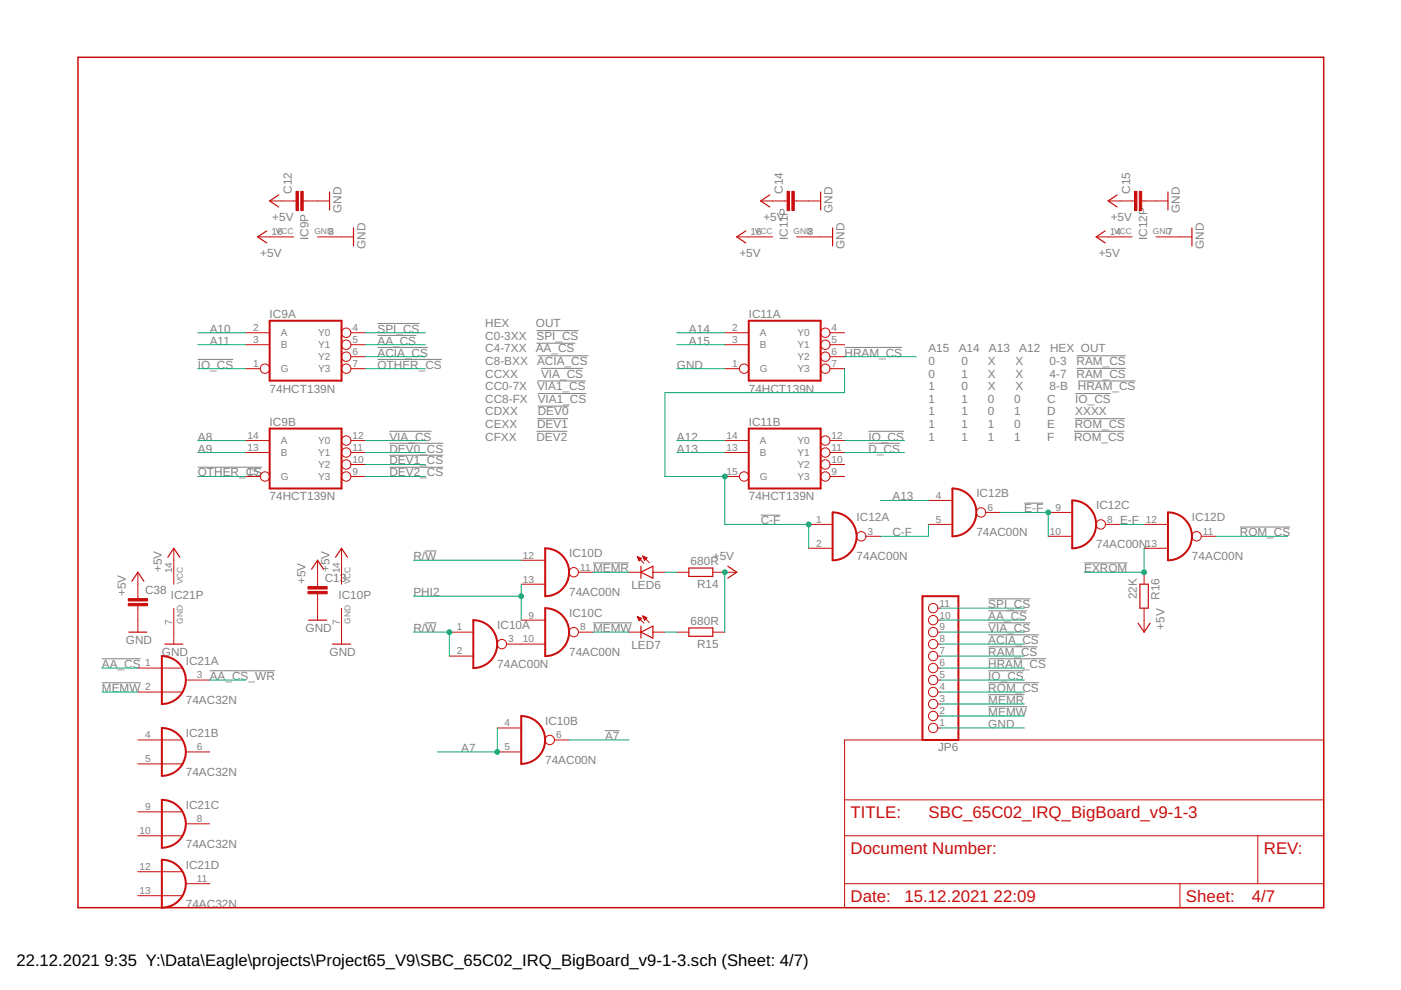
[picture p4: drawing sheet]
<svg xmlns="http://www.w3.org/2000/svg" width="297mm" height="210mm" viewBox="0 0 297 210" stroke-linecap="round" stroke-linejoin="round" font-family="sans-serif">
<g fill="none" stroke="#808080" stroke-width=".21">
<path d="M41.9 76.2h7.5M80 73.7h10.7M80 76.2h13.7M80 71.1h8.2M80 68.6h8.9M113.7 70.1h9M113.7 72.8h8.3M114 75.4h10.7M114.7 78.1h8.9M179.1 73.7h12.2M228.3 75.4h10.4M228.3 78.1h10.4"/>
<path d="M41.9 99.1h13.7M82.6 91.4h8.9M82.6 99.1h11.4M82.6 94h11.4M82.6 96.5h11.4M113.7 91.4h6.6M113.9 80.8h10.3M113.9 88.8h6.5M114 83.4h10.3M114 86.1h6.6M184.1 91.4h7.6M184.1 94h6.7"/>
<path d="M227.7 91.4h10.7M227.9 88.8h10.6M228 83.4h7.5M228.5 80.8h12.2M90.1 116.8h2.5M125.7 119.4h7.6M161.3 109.2h4.1M217.2 106.7h4M229.9 119.4h9.1M262.9 111.7h10.7M21.6 139.7h8.2M90.1 132.1h2.5"/>
<path d="M125.7 132.1h8.3M209.5 132.1h9M209.5 134.6h10.8M209.5 137.1h10.5M209.5 139.7h12.3M209.5 129.5h8.3M209.5 127h9M21.6 144.8h8.2M44.5 142.2h13.8M128.3 154.9h3M209.5 144.8h10.7M209.5 147.3h7.7"/>
<path d="M209.5 142.2h7.6M209.5 149.8h8.3"/>
</g>
<g fill="none" stroke="#c90d0c" stroke-width=".42">
<path d="M57.2 68h15.2v12.7h-15.2zM158.7 68h15.3v12.7h-15.3zM57.2 90.9h15.2v12.7h-15.2zM158.7 90.9h15.3v12.7h-15.3zM115.6 116.2a5.1 5.1 0 0 1 5.1 5.1 5.1 5.1 0 0 1-5.1 5.1zM176.5 108.6a5.1 5.1 0 0 1 5.1 5.1 5.1 5.1 0 0 1-5.1 5.1zM201.9 103.6a5.1 5.1 0 0 1 5.1 5 5.1 5.1 0 0 1-5.1 5.1zM227.3 106.1a5.1 5.1 0 0 1 5.1 5.1 5.1 5.1 0 0 1-5.1 5zM247.6 108.6a5.1 5.1 0 0 1 5.1 5.1 5.1 5.1 0 0 1-5.1 5.1zM34.3 139.1a5.1 5.1 0 0 1 5.1 5.1 5.1 5.1 0 0 1-5.1 5.1zM100.4 131.5a5.1 5.1 0 0 1 5 5.1 5.1 5.1 0 0 1-5 5zM115.6 128.9a5.1 5.1 0 0 1 5.1 5.1 5.1 5.1 0 0 1-5.1 5.1z"/>
<path d="M195.6 126.4h7.6v30.5h-7.6zM34.3 154.3a5.1 5.1 0 0 1 5.1 5.1 5.1 5.1 0 0 1-5.1 5.1zM110.5 151.8a5.1 5.1 0 0 1 5.1 5.1 5.1 5.1 0 0 1-5.1 5.1zM34.3 169.6a5.1 5.1 0 0 1 5.1 5.1 5.1 5.1 0 0 1-5.1 5zM34.3 182.3a5.1 5.1 0 0 1 5.1 5.1 5.1 5.1 0 0 1-5.1 5z"/>
</g>
<g fill="none" stroke="#c90d0c" stroke-width=".21">
<path d="M54.6 50.2h7.7M57.2 42.6h5.6M64.3 42.6h5.6M67.3 50.2h7.7M156.2 50.2h7.6M161.3 42.6h5.6M168.4 42.6h5.6M168.9 50.2h7.6M232.4 50.2h7.6M234.9 42.6h5.6M242.1 42.6h5.5M245.1 50.2h7.6"/>
<path d="M52.1 78.2h3.1M52.1 70.5h5.1M52.1 73.1h5.1M74.4 78.2h3.1M74.4 70.5h3.1M74.4 73.1h3.1M74.4 75.6h3.1M153.7 78.2h3.1M153.7 70.5h5M153.7 73.1h5M176 78.2h3.1M176 70.5h3.1"/>
<path d="M176 73.1h3.1M176 75.6h3.1M52.1 93.4h5.1M52.1 95.9h5.1M74.4 93.4h3.1M74.4 95.9h3.1M74.4 98.5h3.1M153.7 93.4h5M153.7 95.9h5M176 93.4h3.1M176 95.9h3.1M176 98.5h3.1"/>
<path d="M36.9 116.2v7.7M52.1 101h3.1M67.3 118.8v5.6M72.4 116.2v7.7M74.4 101h3.1M110.5 118.8h5.1M135.1 118l1.4 1.4M135.1 118l.9 .4M135.1 118l.4 .9M135.2 118.2h.2M135.2 118.3h.5M135.3 118.4h.7"/>
<path d="M135.3 118.5h.6M135.4 118.6h.4M135.4 118.8h.3M135.5 118.9h.1M136 118.4l-.5 .5M136.3 117.9l1.4 1.4M136.3 117.9l.9 .4M136.3 117.9l.4 .9M136.3 117.9h.1M136.3 118h.3M136.4 118.2h.5M136.4 118.3h.8"/>
<path d="M136.5 118.4h.6M136.5 118.5h.4M136.6 118.6h.2M136.7 118.8h.1M137.2 118.3l-.5 .5M153.7 101h3.1M171.4 111.2h5.1M171.4 116.2h5.1M176 101h3.1M183.6 113.7h3.1M196.8 106.1h5.1M196.8 111.2h5.1"/>
<path d="M209 108.6h3.1M222.2 108.6h5.1M222.2 113.7h5.1M234.4 111.2h3.1M242.6 111.2h5M242.6 116.2h5M254.7 113.7h3.1M29.2 121.3v5.6M29.2 128.4v5.6M36.9 128.9v7.7M67.3 125.9v5.6M72.4 128.9v7.7"/>
<path d="M95.3 134h5.1M95.3 139.1h5.1M107.4 136.6h8.2M110.5 131.5h5.1M110.5 123.9h5.1M122.6 134h3.1M122.6 121.3h3.1M133.3 134h2.6M133.3 121.3h2.6M135.1 130.7l1.4 1.4M135.1 130.7l.9 .4-.5 .5zM135.2 130.8h.2"/>
<path d="M135.2 131h.4M135.3 131.1h.6M135.3 131.2h.7M135.4 131.3h.4M135.4 131.4h.3M135.5 131.6h.1M136.3 130.6l1.4 1.4M136.3 130.6l.9 .4-.5 .5zM136.3 130.7h.2M136.4 130.8h.4M136.4 131h.7M136.5 131.1h.6"/>
<path d="M136.5 131.2h.5M136.6 131.3h.2M136.6 131.4h.1M138.4 134h2.6M138.4 121.3h2.6M143.5 134h2.5M143.5 121.3h2.5M151.1 134h2.6M151.1 121.3h5.1M198.8 134h.6M198.8 139.1h.6M198.8 136.6h.6"/>
<path d="M198.8 131.5h.6M198.8 128.9h.6M242.6 121.3v2.6M242.6 128.9v5.1M29.2 156.9h9.4M29.2 146.7h9.4M29.2 141.6h9.4M39.4 144.2h5.1M39.4 159.4h5.1M105.4 154.3h5.1M105.4 159.4h5.1M117.6 156.9h3.1"/>
<path d="M179.1 156.9h101.5v35.5h-101.5zM198.8 154.3h.6M198.8 151.8h.6M198.8 149.3h.6M198.8 146.7h.6M198.8 144.2h.6M198.8 141.6h.6M29.2 177.2h9.4M29.2 162h9.4M29.2 172.1h9.4M39.4 174.7h5.1M179.1 177.2h101.5"/>
<path d="M179.1 169.6h101.5M266.7 177.2v10.2M29.2 184.8h9.4M29.2 189.9h9.4M39.4 187.4h5.1M179.1 187.4h101.5M250.2 187.4v5"/>
<circle cx="56.2" cy="78.2" r=".99"/>
<circle cx="73.4" cy="73.1" r=".99"/>
<circle cx="73.4" cy="75.6" r=".99"/>
<circle cx="73.4" cy="70.5" r=".99"/>
<circle cx="73.4" cy="78.2" r=".99"/>
<circle cx="157.8" cy="78.2" r=".99"/>
<circle cx="175" cy="70.5" r=".99"/>
<circle cx="175" cy="73.1" r=".99"/>
<circle cx="175" cy="75.6" r=".99"/>
<circle cx="175" cy="78.2" r=".99"/>
<circle cx="73.4" cy="98.5" r=".99"/>
<circle cx="73.4" cy="93.4" r=".99"/>
<circle cx="73.4" cy="95.9" r=".99"/>
<circle cx="175" cy="98.5" r=".99"/>
<circle cx="175" cy="93.4" r=".99"/>
<circle cx="175" cy="95.9" r=".99"/>
<circle cx="56.2" cy="101" r=".99"/>
<circle cx="73.4" cy="101" r=".99"/>
<circle cx="157.8" cy="101" r=".99"/>
<circle cx="175" cy="101" r=".99"/>
<circle cx="182.6" cy="113.7" r=".99"/>
<circle cx="208" cy="108.6" r=".99"/>
<circle cx="233.4" cy="111.2" r=".99"/>
<circle cx="253.7" cy="113.7" r=".99"/>
<circle cx="106.4" cy="136.6" r=".99"/>
<circle cx="121.6" cy="121.3" r=".99"/>
<circle cx="121.6" cy="134" r=".99"/>
<circle cx="197.8" cy="139.1" r=".99"/>
<circle cx="197.8" cy="128.9" r=".99"/>
<circle cx="197.8" cy="131.5" r=".99"/>
<circle cx="197.8" cy="134" r=".99"/>
<circle cx="197.8" cy="136.6" r=".99"/>
<circle cx="116.6" cy="156.9" r=".99"/>
<circle cx="197.8" cy="154.3" r=".99"/>
<circle cx="197.8" cy="149.3" r=".99"/>
<circle cx="197.8" cy="141.6" r=".99"/>
<circle cx="197.8" cy="151.8" r=".99"/>
<circle cx="197.8" cy="146.7" r=".99"/>
<circle cx="197.8" cy="144.2" r=".99"/>
</g>
<g fill="none" stroke="#c90d0c" stroke-width=".25">
<path d="M56.5 49l-1.9 1.2 1.9 1.3M59.1 41.3l-1.9 1.3 1.9 1.3M69.9 40.7v3.8M75 48.3v3.8M158.1 49l-1.9 1.2 1.9 1.3M163.2 41.3l-1.9 1.3 1.9 1.3M174 40.7v3.8M176.5 48.3v3.8M234.3 49l-1.9 1.2 1.9 1.3M236.9 41.3l-2 1.3 2 1.3M247.6 40.7v3.8M252.7 48.3v3.8"/>
<path d="M35.6 118.2l1.3-2 1.2 2M71.1 118.2l1.3-2 1.3 2M27.3 134h3.8M28 123.2l1.2-1.9 1.3 1.9M34.9 136.6h3.9M65.4 131.5h3.8M66.1 120.7l1.2-1.9 1.3 1.9M70.5 136.6h3.8M135.9 121.3l2.5-1.2v2.5zM135.9 120.1v2.5M135.9 132.8v2.5M135.9 134l2.5-1.2v2.5z"/>
<path d="M146 120.4h5.1v1.8h-5.1zM146 133.1h5.1v1.8h-5.1zM154.3 120.1l1.9 1.2-1.9 1.3M241.3 132.1l1.3 1.9 1.2-1.9M241.7 123.9h1.8v5h-1.8z"/>
</g>
<path d="M16.5 12.1h264.1v180.3h-264.1z" fill="none" stroke="#c90d0c" stroke-width=".32"/>
<g fill="#c90d0c" stroke="#c90d0c" stroke-width=".21">
<path d="M65.3 125.4h4.1v.5h-4.1z"/>
<path d="M65.3 124.4h4.1v.5h-4.1z"/>
<path d="M63.8 40.6h.5v4h-.5z"/>
<path d="M62.8 40.6h.5v4h-.5z"/>
<path d="M167.9 40.6h.5v4h-.5z"/>
<path d="M166.9 40.6h.5v4h-.5z"/>
<path d="M241.6 40.6h.5v4h-.5z"/>
<path d="M240.5 40.6h.5v4h-.5z"/>
<path d="M27.2 127.9h4.1v.5h-4.1z"/>
<path d="M27.2 126.9h4.1v.5h-4.1z"/>
</g>
<g fill="none" stroke="#0dab76" stroke-width=".21">
<path d="M41.9 78.2h10.2M41.9 70.5h10.2M41.9 73.1h10.2M77.5 78.2h12.7M77.5 70.5h12.7M77.5 73.1h12.7M77.5 75.6h12.7M143.5 78.2h10.2M143.5 70.5h10.2M143.5 73.1h10.2M179.1 78.2v5h-38.1v17.8h12.7v10.2h17.7v5M179.1 75.6h15.2"/>
<path d="M41.9 93.4h10.2M41.9 95.9h10.2M77.5 93.4h12.7M77.5 95.9h12.7M77.5 98.5h12.7M143.5 93.4h10.2M143.5 95.9h10.2M179.1 93.4h12.7M179.1 95.9h12.7M41.9 101h10.2M77.5 101h12.7M87.7 118.8h22.8"/>
<path d="M186.7 106.1h10.1M196.8 111.2v2.5h-10.1M212.1 108.6h10.1v5.1M237.5 111.2h5.1M242.6 116.2v5.1h-12.7M257.8 113.7h15.2M87.7 134h7.6v5.1M87.7 126.4h22.8M110.5 123.9v7.6M125.7 134h7.6M125.7 121.3h7.6M141 134h2.5"/>
<path d="M141 121.3h2.5M153.7 121.3v12.7M199.4 134h17.8M199.4 136.6h17.8M199.4 139.1h17.8M199.4 131.5h17.8M199.4 128.9h17.8M21.6 146.7h7.6M21.6 141.6h7.6M44.5 144.2h7.6M105.4 154.3v5.1h-12.7M120.7 156.9h12.6"/>
<path d="M199.4 154.3h17.8M199.4 146.7h17.8M199.4 149.3h17.8M199.4 141.6h17.8M199.4 144.2h17.8M199.4 151.8h17.8"/>
</g>
<g fill="#0dab76" stroke="#0dab76" stroke-width=".21">
<circle cx="153.7" cy="121.3" r=".51"/>
<circle cx="95.3" cy="134" r=".51"/>
<circle cx="110.5" cy="126.4" r=".51"/>
<circle cx="153.7" cy="101" r=".51"/>
<circle cx="171.4" cy="111.2" r=".51"/>
<circle cx="222.2" cy="108.6" r=".51"/>
<circle cx="242.6" cy="121.3" r=".51"/>
<circle cx="105.4" cy="159.4" r=".51"/>
</g>
<g font-size="3.6" fill="#c90d0c">
<text x="180.3" y="173.4">TITLE:</text>
<text x="196.8" y="173.4">SBC_65C02_IRQ_BigBoard_v9-1-3</text>
<text x="180.3" y="181">Document Number:</text>
<text x="268" y="181">REV:</text>
<text x="180.3" y="191.2">Date:</text>
<text x="191.8" y="191.2">15.12.2021</text>
<text x="210.7" y="191.2">22:09</text>
<text x="251.4" y="191.2">Sheet:</text>
<text x="265.4" y="191.2">4/7</text>
</g>
<g font-size="3.5">
<text x="3.5" y="204.7">22.12.2021</text>
<text x="22.2" y="204.7">9:35 Y:\Data\Eagle\projects\Project65_V9\SBC_65C02_IRQ_BigBoard_v9-1-3.sch (Sheet: 4/7)</text>
</g>
<g font-size="2.5" fill="#808080">
<text x="61.9" y="41.1" transform="rotate(-90 61.9 41.1)">C12</text>
<text x="166" y="41.1" transform="rotate(-90 166 41.1)">C14</text>
<text x="239.6" y="41.1" transform="rotate(-90 239.6 41.1)">C15</text>
<text x="57.7" y="46.9">+5V</text>
<text x="72.4" y="45.2" transform="rotate(-90 72.4 45.2)">GND</text>
<text x="161.8" y="46.9">+5V</text>
<text x="176.5" y="45.2" transform="rotate(-90 176.5 45.2)">GND</text>
<text x="235.5" y="46.9">+5V</text>
<text x="250.2" y="45.2" transform="rotate(-90 250.2 45.2)">GND</text>
<text x="65.4" y="50.9" transform="rotate(-90 65.4 50.9)">IC9P</text>
<text x="77.5" y="52.8" transform="rotate(-90 77.5 52.8)">GND</text>
<text x="167" y="50.9" transform="rotate(-90 167 50.9)">IC11P</text>
<text x="179.1" y="52.8" transform="rotate(-90 179.1 52.8)">GND</text>
<text x="243.2" y="50.9" transform="rotate(-90 243.2 50.9)">IC12P</text>
<text x="255.3" y="52.8" transform="rotate(-90 255.3 52.8)">GND</text>
<text x="55.2" y="54.6">+5V</text>
<text x="156.8" y="54.6">+5V</text>
<text x="233" y="54.6">+5V</text>
<text x="44.5" y="70.5">A10</text>
<text x="57.2" y="67.4">IC9A</text>
<text x="80" y="70.5">SPI_CS</text>
<text x="102.9" y="69.4">HEX</text>
<text x="113.6" y="69.4">OUT</text>
<text x="146.1" y="70.5">A14</text>
<text x="158.8" y="67.4">IC11A</text>
<text x="44.5" y="73.1">A11</text>
<text x="80" y="75.6">ACIA_CS</text>
<text x="80" y="73.1">AA_CS</text>
<text x="102.9" y="72.1">C0-3XX</text>
<text x="102.9" y="74.7">C4-7XX</text>
<text x="102.9" y="77.4">C8-BXX</text>
<text x="113.6" y="74.7">AA_CS</text>
<text x="113.7" y="72.1">SPI_CS</text>
<text x="113.9" y="77.4">ACIA_CS</text>
<text x="146.1" y="73.1">A15</text>
<text x="179.1" y="75.6">HRAM_CS</text>
<text x="196.8" y="74.7">A15</text>
<text x="196.8" y="77.4">0</text>
<text x="203.3" y="74.7">A14</text>
<text x="203.8" y="77.4">0</text>
<text x="209.4" y="77.4">X</text>
<text x="209.7" y="74.7">A13</text>
<text x="215.3" y="77.4">X</text>
<text x="216.1" y="74.7">A12</text>
<text x="222.5" y="77.4">0-3</text>
<text x="222.6" y="74.7">HEX OUT</text>
<text x="228.3" y="77.4">RAM_CS</text>
<text x="41.9" y="78.2">IO_CS</text>
<text x="57.2" y="83.2">74HCT139N</text>
<text x="80" y="78.2">OTHER_CS</text>
<text x="102.9" y="80.1">CCXX</text>
<text x="102.9" y="82.7">CC0-7X</text>
<text x="113.9" y="82.7">VIA1_CS</text>
<text x="114.7" y="80.1">VIA_CS</text>
<text x="143.5" y="78.2">GND</text>
<text x="158.8" y="83.2">74HCT139N</text>
<text x="196.8" y="80.1">0</text>
<text x="196.8" y="82.7">1</text>
<text x="203.8" y="80.1">1</text>
<text x="203.8" y="82.7">0</text>
<text x="209.4" y="80.1">X</text>
<text x="209.4" y="82.7">X</text>
<text x="215.3" y="80.1">X</text>
<text x="215.3" y="82.7">X</text>
<text x="222.5" y="80.1">4-7</text>
<text x="222.5" y="82.7">8-B</text>
<text x="228.3" y="80.1">RAM_CS</text>
<text x="228.5" y="82.7">HRAM_CS</text>
<text x="102.9" y="85.4">CC8-FX</text>
<text x="102.9" y="88.1">CDXX</text>
<text x="114" y="85.4">VIA1_CS</text>
<text x="114" y="88.1">DEV0</text>
<text x="196.8" y="85.4">1</text>
<text x="196.8" y="88.1">1</text>
<text x="203.8" y="85.4">1</text>
<text x="203.8" y="88.1">1</text>
<text x="209.4" y="85.4">0</text>
<text x="209.4" y="88.1">0</text>
<text x="215" y="85.4">0</text>
<text x="215" y="88.1">1</text>
<text x="222" y="85.4">C</text>
<text x="222" y="88.1">D</text>
<text x="228" y="85.4">IO_CS</text>
<text x="228" y="88.1">XXXX</text>
<text x="41.9" y="93.4">A8</text>
<text x="41.9" y="95.9">A9</text>
<text x="57.2" y="90.2">IC9B</text>
<text x="82.6" y="93.4">VIA_CS</text>
<text x="82.6" y="95.9">DEV0_CS</text>
<text x="102.9" y="90.7">CEXX</text>
<text x="102.9" y="93.4">CFXX</text>
<text x="113.7" y="93.4">DEV2</text>
<text x="113.9" y="90.7">DEV1</text>
<text x="143.5" y="93.4">A12</text>
<text x="143.5" y="95.9">A13</text>
<text x="158.8" y="90.2">IC11B</text>
<text x="184.1" y="93.4">IO_CS</text>
<text x="184.1" y="95.9">D_CS</text>
<text x="196.8" y="90.7">1</text>
<text x="196.8" y="93.4">1</text>
<text x="203.8" y="90.7">1</text>
<text x="203.8" y="93.4">1</text>
<text x="209.4" y="90.7">1</text>
<text x="209.4" y="93.4">1</text>
<text x="215" y="90.7">0</text>
<text x="215" y="93.4">1</text>
<text x="222" y="90.7">E</text>
<text x="222" y="93.4">F</text>
<text x="227.7" y="93.4">ROM_CS</text>
<text x="227.9" y="90.7">ROM_CS</text>
<text x="41.9" y="101">OTHER_CS</text>
<text x="82.6" y="101">DEV2_CS</text>
<text x="82.6" y="98.5">DEV1_CS</text>
<text x="57.2" y="106.1">74HCT139N</text>
<text x="158.8" y="106.1">74HCT139N</text>
<text x="189.2" y="106.1">A13</text>
<text x="207" y="105.5">IC12B</text>
<text x="161.3" y="111.2">C-F</text>
<text x="181.6" y="110.5">IC12A</text>
<text x="189.2" y="113.7">C-F</text>
<text x="207" y="113.7">74AC00N</text>
<text x="217.2" y="108.6">E-F</text>
<text x="232.4" y="108">IC12C</text>
<text x="237.5" y="111.2">E-F</text>
<text x="252.7" y="110.5">IC12D</text>
<text x="262.9" y="113.7">ROM_CS</text>
<text x="87.6" y="118.8">R/W</text>
<text x="120.7" y="118.2">IC10D</text>
<text x="146.4" y="119.8">680R</text>
<text x="151.1" y="118.8">+5V</text>
<text x="181.6" y="118.8">74AC00N</text>
<text x="232.4" y="116.3">74AC00N</text>
<text x="252.7" y="118.8">74AC00N</text>
<text x="34.3" y="121.3" transform="rotate(-90 34.3 121.3)">+5V</text>
<text x="64.8" y="123.9" transform="rotate(-90 64.8 123.9)">+5V</text>
<text x="68.9" y="123.5">C13</text>
<text x="69.9" y="121.3" transform="rotate(-90 69.9 121.3)">+5V</text>
<text x="125.7" y="121.3">MEMR</text>
<text x="133.9" y="124.9">LED6</text>
<text x="147.8" y="124.6">R14</text>
<text x="229.9" y="121.3">EXROM</text>
<text x="26.7" y="126.4" transform="rotate(-90 26.7 126.4)">+5V</text>
<text x="30.8" y="126">C38</text>
<text x="36.2" y="127">IC21P</text>
<text x="71.8" y="127">IC10P</text>
<text x="87.6" y="126.4">PHI2</text>
<text x="120.7" y="126.4">74AC00N</text>
<text x="120.7" y="130.9">IC10C</text>
<text x="209.5" y="131.5">AA_CS</text>
<text x="209.5" y="129">SPI_CS</text>
<text x="241" y="127.1" transform="rotate(-90 241 127.1)">22K</text>
<text x="245.8" y="127.2" transform="rotate(-90 245.8 127.2)">R16</text>
<text x="26.7" y="136.6">GND</text>
<text x="64.8" y="134">GND</text>
<text x="87.6" y="134">R/W</text>
<text x="105.4" y="133.4">IC10A</text>
<text x="125.7" y="134">MEMW</text>
<text x="133.9" y="137.6">LED7</text>
<text x="146.4" y="132.5">680R</text>
<text x="147.8" y="137.3">R15</text>
<text x="209.5" y="136.6">ACIA_CS</text>
<text x="209.5" y="134">VIA_CS</text>
<text x="246.9" y="133.5" transform="rotate(-90 246.9 133.5)">+5V</text>
<text x="21.6" y="141.7">AA_CS</text>
<text x="34.3" y="139.1">GND</text>
<text x="39.4" y="141">IC21A</text>
<text x="69.9" y="139.1">GND</text>
<text x="105.4" y="141.7">74AC00N</text>
<text x="120.7" y="139.1">74AC00N</text>
<text x="209.5" y="139.1">RAM_CS</text>
<text x="209.5" y="141.7">HRAM_CS</text>
<text x="21.6" y="146.7">MEMW</text>
<text x="39.4" y="149.3">74AC32N</text>
<text x="44.5" y="144.2">AA_CS_WR</text>
<text x="209.5" y="146.7">ROM_CS</text>
<text x="209.5" y="149.3">MEMR</text>
<text x="209.5" y="144.2">IO_CS</text>
<text x="115.6" y="153.7">IC10B</text>
<text x="209.5" y="154.3">GND</text>
<text x="209.5" y="151.8">MEMW</text>
<text x="39.4" y="156.3">IC21B</text>
<text x="97.8" y="159.4">A7</text>
<text x="115.6" y="162">74AC00N</text>
<text x="128.3" y="156.9">A7</text>
<text x="198.9" y="159.3">JP6</text>
<text x="39.4" y="164.5">74AC32N</text>
<text x="39.4" y="171.5">IC21C</text>
<text x="39.4" y="179.7">74AC32N</text>
<text x="39.4" y="184.2">IC21D</text>
<text x="39.4" y="192.4">74AC32N</text>
</g>
<g font-size="2.1" fill="#808080">
<text x="57.5" y="49.9">16</text>
<text x="69.7" y="49.9">8</text>
<text x="159.1" y="49.9">16</text>
<text x="171.2" y="49.9">8</text>
<text x="235.3" y="49.9">14</text>
<text x="247.4" y="49.9">7</text>
<text x="53.7" y="70.2">2</text>
<text x="59.5" y="71.3">A</text>
<text x="67.5" y="71.3">Y0</text>
<text x="74.7" y="70.2">4</text>
<text x="155.2" y="70.2">2</text>
<text x="161.1" y="71.3">A</text>
<text x="169.1" y="71.3">Y0</text>
<text x="176.3" y="70.2">4</text>
<text x="53.7" y="77.8">1</text>
<text x="53.7" y="72.7">3</text>
<text x="59.5" y="73.8">B</text>
<text x="67.5" y="73.9">Y1</text>
<text x="67.5" y="76.4">Y2</text>
<text x="74.7" y="72.7">5</text>
<text x="74.7" y="75.3">6</text>
<text x="74.7" y="77.8">7</text>
<text x="155.2" y="77.8">1</text>
<text x="155.2" y="72.7">3</text>
<text x="161.1" y="73.8">B</text>
<text x="169.1" y="73.9">Y1</text>
<text x="169.1" y="76.4">Y2</text>
<text x="176.3" y="72.7">5</text>
<text x="176.3" y="75.3">6</text>
<text x="176.3" y="77.8">7</text>
<text x="59.5" y="78.9">G</text>
<text x="67.5" y="78.9">Y3</text>
<text x="161.1" y="78.9">G</text>
<text x="169.1" y="78.9">Y3</text>
<text x="52.5" y="93">14</text>
<text x="52.5" y="95.6">13</text>
<text x="59.5" y="94.2">A</text>
<text x="67.5" y="94.2">Y0</text>
<text x="74.7" y="93">12</text>
<text x="74.7" y="95.6">11</text>
<text x="154" y="93">14</text>
<text x="154" y="95.6">13</text>
<text x="161.1" y="94.2">A</text>
<text x="169.1" y="94.2">Y0</text>
<text x="176.3" y="93">12</text>
<text x="176.3" y="95.6">11</text>
<text x="52.5" y="100.7">15</text>
<text x="59.5" y="101.8">G</text>
<text x="59.5" y="96.7">B</text>
<text x="67.5" y="96.7">Y1</text>
<text x="67.5" y="99.2">Y2</text>
<text x="67.5" y="101.8">Y3</text>
<text x="74.7" y="98.1">10</text>
<text x="74.7" y="100.7">9</text>
<text x="154" y="100.7">15</text>
<text x="161.1" y="101.8">G</text>
<text x="161.1" y="96.7">B</text>
<text x="169.1" y="96.7">Y1</text>
<text x="169.1" y="99.2">Y2</text>
<text x="169.1" y="101.8">Y3</text>
<text x="176.3" y="98.1">10</text>
<text x="176.3" y="100.7">9</text>
<text x="198.4" y="105.7">4</text>
<text x="173" y="110.8">1</text>
<text x="183.9" y="113.4">3</text>
<text x="198.4" y="110.8">5</text>
<text x="209.3" y="108.3">6</text>
<text x="222.6" y="113.4">10</text>
<text x="223.8" y="108.3">9</text>
<text x="234.7" y="110.8">8</text>
<text x="242.9" y="110.8">12</text>
<text x="255.1" y="113.4">11</text>
<text x="110.9" y="118.4">12</text>
<text x="173" y="115.9">2</text>
<text x="242.9" y="115.9">13</text>
<text x="36.5" y="121.5" transform="rotate(-90 36.5 121.5)">14</text>
<text x="72.1" y="121.5" transform="rotate(-90 72.1 121.5)">14</text>
<text x="110.9" y="123.5">13</text>
<text x="123" y="121">11</text>
<text x="112.1" y="131.1">9</text>
<text x="199.2" y="131.1">10</text>
<text x="199.2" y="128.6">11</text>
<text x="36.5" y="132.5" transform="rotate(-90 36.5 132.5)">7</text>
<text x="72.1" y="132.5" transform="rotate(-90 72.1 132.5)">7</text>
<text x="96.8" y="133.7">1</text>
<text x="107.8" y="136.2">3</text>
<text x="110.9" y="136.2">10</text>
<text x="123" y="133.7">8</text>
<text x="199.2" y="136.2">8</text>
<text x="199.2" y="133.7">9</text>
<text x="30.8" y="141.3">1</text>
<text x="41.7" y="143.8">3</text>
<text x="96.8" y="138.8">2</text>
<text x="199.2" y="143.8">5</text>
<text x="199.2" y="141.3">6</text>
<text x="199.2" y="138.8">7</text>
<text x="30.8" y="146.4">2</text>
<text x="199.2" y="148.9">3</text>
<text x="199.2" y="146.4">4</text>
<text x="107" y="154">4</text>
<text x="199.2" y="154">1</text>
<text x="199.2" y="151.5">2</text>
<text x="30.8" y="156.5">4</text>
<text x="30.8" y="161.6">5</text>
<text x="41.7" y="159.1">6</text>
<text x="107" y="159.1">5</text>
<text x="117.9" y="156.5">6</text>
<text x="30.8" y="171.8">9</text>
<text x="29.6" y="176.8">10</text>
<text x="41.7" y="174.3">8</text>
<text x="29.6" y="184.5">12</text>
<text x="29.6" y="189.5">13</text>
<text x="41.7" y="187">11</text>
</g>
<g font-size="1.8" fill="#808080">
<text x="58.5" y="49.6">VCC</text>
<text x="66.7" y="49.6">GND</text>
<text x="160.1" y="49.6">VCC</text>
<text x="168.3" y="49.6">GND</text>
<text x="236.3" y="49.6">VCC</text>
<text x="244.4" y="49.6">GND</text>
<text x="38.8" y="123.9" transform="rotate(-90 38.8 123.9)">VCC</text>
<text x="74.3" y="123.9" transform="rotate(-90 74.3 123.9)">VCC</text>
<text x="38.8" y="132.3" transform="rotate(-90 38.8 132.3)">GND</text>
<text x="74.3" y="132.3" transform="rotate(-90 74.3 132.3)">GND</text>
</g>
</svg>
